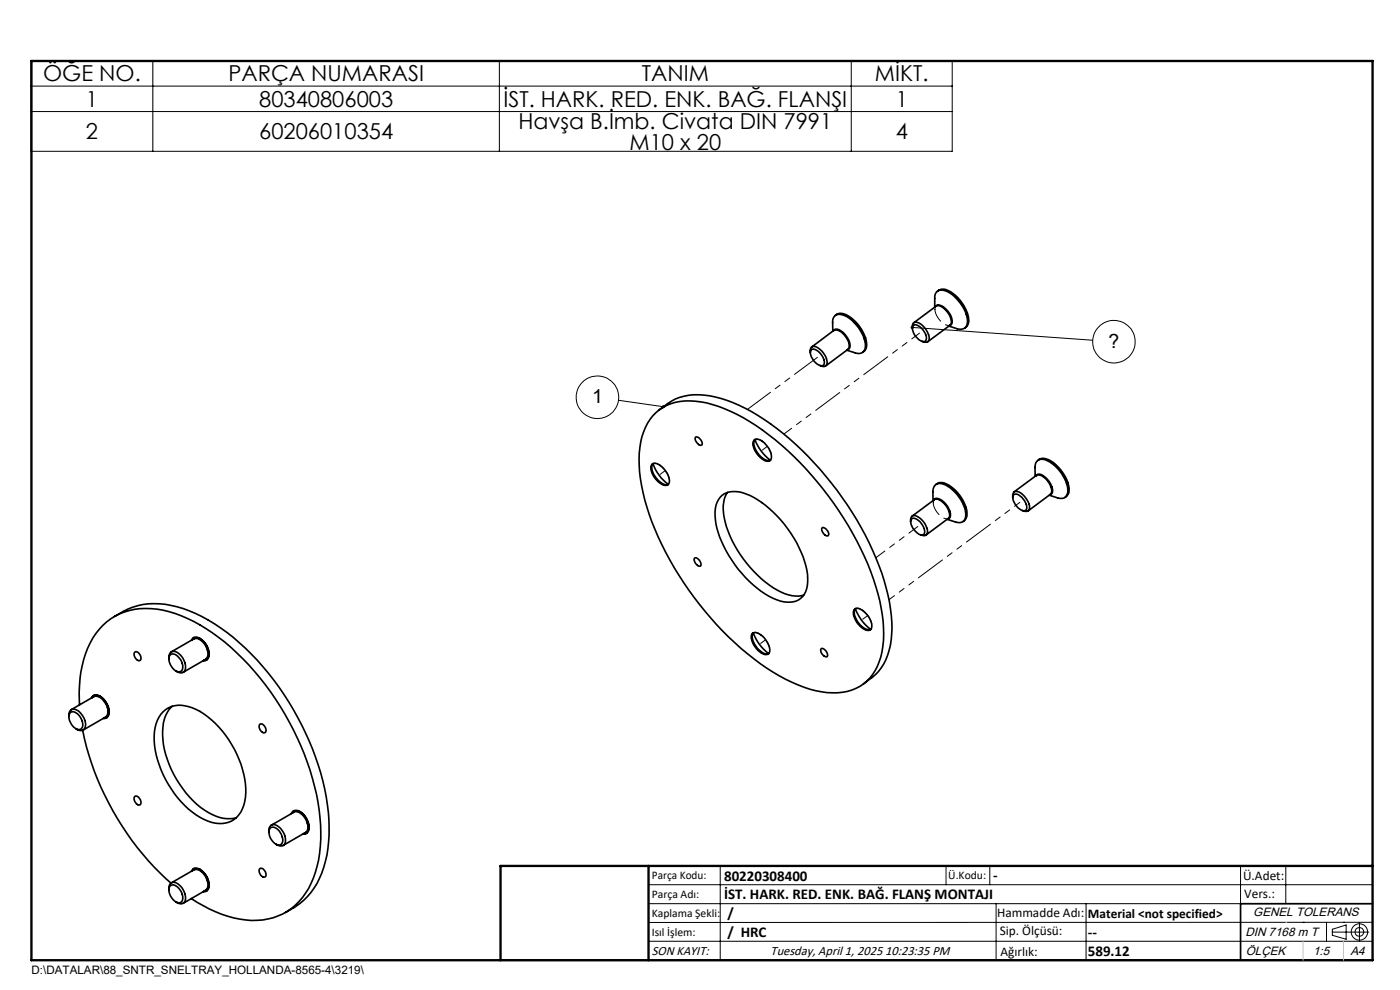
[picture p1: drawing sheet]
<svg xmlns="http://www.w3.org/2000/svg" width="297mm" height="210mm" viewBox="0 0 297 210" stroke-linecap="round" stroke-linejoin="round" font-family="sans-serif">
<g fill="none" stroke="#000" stroke-width=".35">
<path d="M171.9 74.8v-.4a.81 .81 0 0 1 .4-.9 .81 .81 0 0 1 1 .2 4 4 0 0 1 2.1 3.5 .91 .91 0 0 1-1.4 .3M172.1 74.2a2.06 2.06 0 0 1 2.3 1.3l.5 1.2a.73 .73 0 0 1-.3 .9 .73 .73 0 0 1-1-.2 2.78 2.78 0 0 1-1.5-3.2zM172.2 73.6l4.7-3.5a1.83 1.83 0 0 1 2.1 .9 2.88 2.88 0 0 1 1 3l-4.8 3.6M176.7 70.3l-.1-1.9a1.48 1.48 0 0 1 .6-1.5 1.48 1.48 0 0 1 1.6-.1 7.8 7.8 0 0 1 4.8 7.1 1.44 1.44 0 0 1-2.2 1l-1.8-.6M176.8 70.2v-.1a1.12 1.12 0 0 1 1.7 .2 3.5 3.5 0 0 1 1.7 3.6l-.4 .3M177.2 66.9a2.09 2.09 0 0 1 2.8 .2 8.2 8.2 0 0 1 3.9 6.1 1.67 1.67 0 0 1-.9 1.5M193.6 69.7a.9 .9 0 0 1 .2-1.2 .9 .9 0 0 1 1.1 0 4.1 4.1 0 0 1 2.2 3.6 .96 .96 0 0 1-1.5 .3M193.7 69.1a1.35 1.35 0 0 1 1.8 .5 2.4 2.4 0 0 1 .9 2.7 1.35 1.35 0 0 1-1.8-.6 2.42 2.42 0 0 1-.9-2.6zM193.9 68.5l4.7-3.6a2.24 2.24 0 0 1 2.4 1.3 2.29 2.29 0 0 1 .5 2.8l-4.7 3.5M198.3 65.1v-1.8a1.49 1.49 0 0 1 .6-1.5 1.49 1.49 0 0 1 1.5-.1 8.2 8.2 0 0 1 4.8 6.6 1.5 1.5 0 0 1-2.1 1.4l-1.8-.5M198.4 65h.1a1.14 1.14 0 0 1 1.7 .1 3.5 3.5 0 0 1 1.7 3.7l-.5 .3M198.9 61.8a2.11 2.11 0 0 1 2.8 .1 8.4 8.4 0 0 1 3.8 6.2 1.77 1.77 0 0 1-.8 1.5"/>
<path d="M138.3 98.6a1.29 1.29 0 0 1 1.8 .1 3.9 3.9 0 0 1 1.8 3.9 1.08 1.08 0 0 1-1.7 0 4.1 4.1 0 0 1-2.1-3.8zM138.4 98.4l.1-.1a9.5 9.5 0 0 0 3.3 4.5 2.41 2.41 0 0 1-2.5-1.3 3.1 3.1 0 0 1-.9-3.1zM139.2 87.5a10.8 10.8 0 0 1 9.5-2.2 35.3 35.3 0 0 1 15.8 8 69.1 69.1 0 0 1 21.3 31.2 27.8 27.8 0 0 1 1.1 14.8 9.7 9.7 0 0 1-10.3 7.7 26.9 26.9 0 0 1-13.9-5.3 68 68 0 0 1-25.9-35.7 26.8 26.8 0 0 1-.6-13.3 10.8 10.8 0 0 1 3-5.2zM139.9 86.9a12.1 12.1 0 0 1 11.8-2.7 38.2 38.2 0 0 1 15.8 8.9 68.7 68.7 0 0 1 20.1 30.1 28.1 28.1 0 0 1 1 14.8 11.2 11.2 0 0 1-5.4 7.1M147.6 92.7a1.46 1.46 0 0 1 1.3 1.6 1.13 1.13 0 0 1-1.4-1zM159.9 93.4a1.29 1.29 0 0 1 1.8 .2 4 4 0 0 1 1.8 3.8 1.04 1.04 0 0 1-1.6 .1 4.1 4.1 0 0 1-2.1-3.8zM160.1 93.3l.1-.1a9.7 9.7 0 0 0 3.2 4.4 3.1 3.1 0 0 1-3-2.1l-.5-1.2zM220.2 97.7l.2-.2a2.73 2.73 0 0 1 3.1 .6 7.8 7.8 0 0 1 3.3 6.3l-.4 .7-.4 .4M147.4 118.3a1.31 1.31 0 0 1 1.2 1.8 1.31 1.31 0 0 1-1.2-1.8zM152.8 105.5a4.6 4.6 0 0 1 5.5-.7 23.8 23.8 0 0 1 11.6 12.3 12.6 12.6 0 0 1 1.2 7.8 3.8 3.8 0 0 1-4.8 2.8 18.3 18.3 0 0 1-9.7-6.9 21.5 21.5 0 0 1-4.9-11.4 5.3 5.3 0 0 1 1.1-3.9zM154.3 104.4a7.5 7.5 0 0 0-.5 6.3 24.8 24.8 0 0 0 11.9 14.9l2.3 .8a4.8 4.8 0 0 0 2.5-.1M174.4 111.9a1.41 1.41 0 0 1 1.4 1.6l-.2 .2a1.36 1.36 0 0 1-1.2-1.8z"/>
<path d="M193.2 110.7a.98 .98 0 0 1 .4-1.3 .98 .98 0 0 1 1.3 .3 3.8 3.8 0 0 1 1.8 3.4 .9 .9 0 0 1-1.4 .3M193.4 110.1a1.38 1.38 0 0 1 1.7 .5 2.46 2.46 0 0 1 .9 2.7 1.35 1.35 0 0 1-1.7-.5 2.28 2.28 0 0 1-.9-2.7zM193.5 109.5l4.7-3.5a2.31 2.31 0 0 1 2.5 1.2l.6 1.3a1.32 1.32 0 0 1-.1 1.5l-4.7 3.5M197.9 106.2v-1.9a1.52 1.52 0 0 1 .6-1.5 1.52 1.52 0 0 1 1.6-.1 8.2 8.2 0 0 1 4.8 6.6 1.47 1.47 0 0 1-2.2 1.4l-1.8-.5M198.1 106.1v-.1a1.2 1.2 0 0 1 1.7 .1 3.7 3.7 0 0 1 1.7 3.7l-.4 .3M198.5 102.8a2.18 2.18 0 0 1 2.8 .1 8.2 8.2 0 0 1 3.8 6.2l-.1 .8-.7 .7M214.8 105.5a.93 .93 0 0 1 .3-1.1 .93 .93 0 0 1 1.1 0 4.1 4.1 0 0 1 2.2 3.6 .94 .94 0 0 1-1.5 .3M215.1 104.9a1.35 1.35 0 0 1 1.7 .6 2.32 2.32 0 0 1 .8 2.7 1.38 1.38 0 0 1-1.7-.5 2.35 2.35 0 0 1-.8-2.8zM219.6 101v-1.8a1.59 1.59 0 0 1 .8-1.7 1.59 1.59 0 0 1 1.8 .2 8.2 8.2 0 0 1 4.4 6.5 1.47 1.47 0 0 1-2.2 1.4l-1.8-.6M219.7 100.9a1.16 1.16 0 0 1 1.8 .1 3.6 3.6 0 0 1 1.7 3.7l-.5 .2M219.9 100.9h.1M219.9 100.9a2.19 2.19 0 0 1 2.4 1.2l.7 1.3a1.32 1.32 0 0 1-.2 1.5l-4.7 3.5"/>
<path d="M219.9 100.9l-4.8 3.4M24.3 130.8a15 15 0 0 1 13.3-2.1 36.3 36.3 0 0 1 15.7 10 59.1 59.1 0 0 1 16.4 33.7 26.7 26.7 0 0 1-2.5 15 14.8 14.8 0 0 1-6.6 6.2M28.6 138.4a1.15 1.15 0 0 1 1.3 1.5 .62 .62 0 0 1-.7 .2 .62 .62 0 0 1-.4-.5l-.3-.5zM35.8 139.8a1.18 1.18 0 0 1 .5-1.5 1.18 1.18 0 0 1 1.6 .3 3.2 3.2 0 0 1 1.2 3.9 1.35 1.35 0 0 1-1.8-.2M36.1 139a1.31 1.31 0 0 1 1.9 .6 2.2 2.2 0 0 1 .5 2.8 1.81 1.81 0 0 1-2.3-1.3l-.4-1.2 .1-.7zM36.3 138.3l4.8-2.8a2.36 2.36 0 0 1 2.7 1.9l.2 .5a1.65 1.65 0 0 1-.4 2l-4.8 2.7M40.6 135.8a1.28 1.28 0 0 1 2.2-.1 3.6 3.6 0 0 1 1.3 4.1 .96 .96 0 0 1-1 .4M40.9 135.6h.1a1.3 1.3 0 0 1 1.8 .2 3.2 3.2 0 0 1 1.2 3.9l-.6 .3M41.1 135.2l-.3 .5M43.9 140h-.6M159.6 134.4a1.26 1.26 0 0 1 1.8 .2 4 4 0 0 1 1.8 3.9 1.14 1.14 0 0 1-1.7 0 4.3 4.3 0 0 1-2.1-3.8zM159.8 134.3a9.2 9.2 0 0 0 3.3 4.3l-.1 .1a3.1 3.1 0 0 1-3-2.1l-.4-1.4v-.6z"/>
<path d="M174.2 137.6a1.31 1.31 0 0 1 1.2 1.7 1.31 1.31 0 0 1-1.2-1.7zM181.2 129.3a1.29 1.29 0 0 1 1.8 .2 4 4 0 0 1 1.9 3.8 1.12 1.12 0 0 1-1.7 .1 4.3 4.3 0 0 1-2.1-3.8zM181.4 129.2l.1-.1a9.7 9.7 0 0 0 3.2 4.4 2.99 2.99 0 0 1-3-2.1l-.5-1.3zM14.6 152a1.21 1.21 0 0 1 .6-1.5 1.21 1.21 0 0 1 1.5 .3 3.1 3.1 0 0 1 1.1 3.9 1.35 1.35 0 0 1-1.7-.1M14.9 151.2a1.56 1.56 0 0 1 2.2 1 1.7 1.7 0 0 1-.1 2.5 2.58 2.58 0 0 1-2.4-2.9zM15.1 150.5l4.8-2.7a2.22 2.22 0 0 1 2.5 1.4 2.28 2.28 0 0 1 0 2.9l-4.8 2.8M16.9 149.5a23.7 23.7 0 0 1 3.5-15.1 13.4 13.4 0 0 1 14.2-5 34.8 34.8 0 0 1 16.9 10.4 59.4 59.4 0 0 1 16.2 32 27.2 27.2 0 0 1-2.2 16.6 13 13 0 0 1-14.6 6.6 27.5 27.5 0 0 1-10.3-4.4M17.5 154.9a59.8 59.8 0 0 0 18.8 32.4M19.4 148.1a1.27 1.27 0 0 1 2.2-.2 3.6 3.6 0 0 1 1.3 4.1 .95 .95 0 0 1-1 .4M19.7 147.9l.1-.1a1.3 1.3 0 0 1 1.8 .2 3.2 3.2 0 0 1 1.2 3.9l-.6 .3M19.9 147.5l-.3 .5M22.7 152.2l-.6 .1"/>
<path d="M34.6 151a5.5 5.5 0 0 1 6.2-.9 19.7 19.7 0 0 1 9.9 10.9 14.3 14.3 0 0 1 .7 10.5 5.3 5.3 0 0 1-7.3 2.7 19.8 19.8 0 0 1-10.3-12 13.2 13.2 0 0 1-.4-9.5zM36.5 149.8a7.4 7.4 0 0 0-2 6.2 21.5 21.5 0 0 0 9.7 16.4 7.5 7.5 0 0 0 5.9 1.1M55.1 153.7a1.15 1.15 0 0 1 1.3 1.5 .64 .64 0 0 1-.7 .2 .64 .64 0 0 1-.5-.5l-.2-.8zM28.6 169a1.15 1.15 0 0 1 1.3 1.5 .62 .62 0 0 1-.7 .3 .62 .62 0 0 1-.4-.6l-.3-.5zM57 176.5a1.18 1.18 0 0 1 .5-1.5 1.18 1.18 0 0 1 1.6 .4 3.2 3.2 0 0 1 1.2 3.8 1.35 1.35 0 0 1-1.8-.1M57.3 175.7a1.55 1.55 0 0 1 2.2 1l.4 .8a1.04 1.04 0 0 1 0 1.4 1.04 1.04 0 0 1-1.4 .2 2.71 2.71 0 0 1-1.2-3.4zM57.6 175l4.7-2.7a2.11 2.11 0 0 1 2.5 1.4 2.15 2.15 0 0 1 0 2.9l-4.8 2.7M61.8 172.6a1.29 1.29 0 0 1 2.2-.2 3.7 3.7 0 0 1 1.3 4.1 .98 .98 0 0 1-1 .4M62.1 172.4a1.47 1.47 0 0 1 2.3 .4 3.2 3.2 0 0 1 .8 3.6l-.6 .3M62.4 172l-.4 .5M65.1 176.7l-.6 .1M35.8 188.8a1.18 1.18 0 0 1 .5-1.5 1.18 1.18 0 0 1 1.6 .3 3.6 3.6 0 0 1 1.3 3.6 1.17 1.17 0 0 1-1.9 .1"/>
<path d="M36.1 188a1.56 1.56 0 0 1 2.2 .9 1.74 1.74 0 0 1-.1 2.6 2.64 2.64 0 0 1-2.4-3zM36.3 187.3l4.8-2.8a2.13 2.13 0 0 1 2.5 1.4 2.21 2.21 0 0 1 0 3l-4.8 2.7M40.6 184.8l.1-.1a1.14 1.14 0 0 1 1.7-.3 3.7 3.7 0 0 1 1.7 4.3 .91 .91 0 0 1-1 .5M40.9 184.6h.1a1.51 1.51 0 0 1 2.2 .5 3.1 3.1 0 0 1 .8 3.6l-.6 .3M41.1 184.2l-.3 .5M43.9 189h-.6M55.1 184.3a1.15 1.15 0 0 1 1.3 1.5 .64 .64 0 0 1-.7 .3 .64 .64 0 0 1-.5-.5l-.2-.6zM291.2 191.7h-28v12M106.2 203.7h185"/>
</g>
<path d="M140.1 98.7a4 4 0 0 1 1.8 3.9 1.1 1.1 0 0 1-1.7 0 4.3 4.3 0 0 1-2-3.8 .96 .96 0 0 1 1.5-.3l.4 .2M159.8 94.1a.9 .9 0 0 1 .5-.9 .9 .9 0 0 1 1 .1 4.3 4.3 0 0 1 2.3 4.1 1.02 1.02 0 0 1-1.6 .1 4.8 4.8 0 0 1-2.2-3.4M159.4 135.1a.9 .9 0 0 1 .5-.9 .9 .9 0 0 1 1 .1 4.3 4.3 0 0 1 2.3 4.1 1.02 1.02 0 0 1-1.6 .2 4.8 4.8 0 0 1-2.2-3.5M183 129.5a4 4 0 0 1 1.9 3.8 1.1 1.1 0 0 1-1.7 .1 4.3 4.3 0 0 1-2.1-3.8 .96 .96 0 0 1 1.6-.3l.3 .2" fill="none" stroke="#000" stroke-width=".21" stroke-dasharray="6.3 1.3 1.3 1.3 1.3 1.3" stroke-dashoffset="2.9"/>
<path d="M198.3 65.6a.86 .86 0 0 1 .6-.8 .86 .86 0 0 1 1 .2 3.8 3.8 0 0 1 1.9 3.6 1.02 1.02 0 0 1-1.6 .1 4.3 4.3 0 0 1-1.9-3.1M198 106.6a.86 .86 0 0 1 .5-.8 .86 .86 0 0 1 1 .2 3.8 3.8 0 0 1 2 3.7 1.02 1.02 0 0 1-1.7 0 4.3 4.3 0 0 1-1.8-3.1" fill="none" stroke="#000" stroke-width=".21" stroke-dasharray="6.3 1.3 1.3 1.3 1.3 1.3" stroke-dashoffset="3.5"/>
<path d="M194.7 111.7l-8.9 6.6" fill="none" stroke="#000" stroke-width=".21" stroke-dasharray="6.3 1.3 1.3 1.3 1.3 1.3" stroke-dashoffset="4"/>
<path d="M141.2 99.8l-1.1 .8M162.8 94.7l-1.1 .8M162.4 135.7l-1 .8M184.1 130.6l-1.1 .8" fill="none" stroke="#000" stroke-width=".21" stroke-dasharray="6.3 1.3 1.3 1.3 1.3 1.3"/>
<path d="M216.4 106.6l-27.8 20.6" fill="none" stroke="#000" stroke-width=".21" stroke-dasharray="6.3 1.3 1.3 1.3 1.3 1.3" stroke-dashoffset="4.9"/>
<path d="M173.4 75.8l-14.8 11" fill="none" stroke="#000" stroke-width=".21" stroke-dasharray="6.3 1.3 1.3 1.3 1.3 1.3" stroke-dashoffset=".3"/>
<path d="M195.1 70.7l-28.8 21.4" fill="none" stroke="#000" stroke-width=".21" stroke-dasharray="6.3 1.3 1.3 1.3 1.3 1.3" stroke-dashoffset="4.3"/>
<g fill="none" stroke="#000" stroke-width=".21">
<path d="M6.6 12.9h195.4v19.2h-195.4zM6.6 18.3h195.4M32.4 12.9v19.2M105.9 12.9v19.2M180.6 12.9v19.2M6.6 23.7h195.4M193.5 69.5l38.3 2.7M131.2 84.9l9.6 1.4M137.6 187.7h153.6M137.6 191.7h153.6M137.6 199.7h153.6M152.8 183.7v20"/>
<path d="M200.7 183.7v4M210 183.7v4M211.3 191.7v12M230.4 191.7v12M263.2 183.7v20M272.8 183.7v8M276.4 195.6h.1M281.4 195.6v4.1M282.6 197.7h7.8M282.6 197.1l3-.9v3l-3-.8zM285 195.6h.1M288.4 195.8v3.8"/>
<path d="M291.2 195.6l-153.6 .1"/>
<circle cx="236.3" cy="72.5" r="4.5"/>
<circle cx="126.7" cy="84.3" r="4.5"/>
<circle cx="288.4" cy="197.7" r="1.74"/>
<circle cx="288.4" cy="197.7" r=".93"/>
</g>
<path d="M6.7 12.9h284.5v190.8h-284.5zM137.6 183.7v20M291.2 183.7h-185v20" fill="none" stroke="#000" stroke-width=".5"/>
<path d="M272.8 195.6h.1M276.4 199.7v4M285 199.7v4" fill="none" stroke="#c0c0c0" stroke-width=".21"/>
<path d="M193.4 69.1l-.2 .3 .3 .1-.3-.1a.34 .34 0 0 0 .4 .4 .34 .34 0 0 0 .3-.5 .34 .34 0 0 0-.5-.2zM140.5 86l-.1 .2a.33 .33 0 0 0 .3 .4 .33 .33 0 0 0 .4-.3h-.3l.3-.1a.32 .32 0 0 0-.2-.3 .32 .32 0 0 0-.4 .1z" fill="#000"/>
<g font-size="4.7">
<text x="9.1" y="17.3">ÖĞE NO.</text>
<text x="48.5" y="17.3">PARÇA NUMARASI</text>
<text x="136.2" y="17.3">TANIM</text>
<text x="185.6" y="17.3">MİKT.</text>
<text x="18.2" y="22.6">1</text>
<text x="55" y="22.6">80340806003</text>
<text x="106.8" y="22.6">İST. HARK. RED. ENK. BAĞ. FLANŞI</text>
<text x="190" y="22.6">1</text>
<text x="18.2" y="29.6">2</text>
<text x="55" y="29.6">60206010354</text>
<text x="110" y="27.3">Havşa B.İmb. Civata DIN 7991</text>
<text x="190" y="29.6">4</text>
<text x="133.5" y="31.8">M10 x 20</text>
</g>
<g font-size="4.1">
<text x="235.2" y="73.7">?</text>
<text x="125.6" y="85.5">1</text>
</g>
<g font-size="3.2">
<text x="153.6" y="190.8">İST. HARK. RED. ENK. BAĞ. FLANŞ MONTAJI</text>
<text x="153.6" y="186.8">80220308400</text>
<text x="210.7" y="186.6">-</text>
<text x="154.3" y="194.8">/</text>
<text x="154.3" y="198.8">/ HRC</text>
<text x="230.8" y="198.7">--</text>
<text x="230.8" y="202.8">589.12</text>
</g>
<g font-size="2.8">
<text x="263.7" y="186.7">Ü.Adet:</text>
<text x="263.9" y="190.5">Vers.:</text>
<text x="211.5" y="194.5">Hammadde Adı:</text>
<text x="230.8" y="194.7">Material &lt;not specified&gt;</text>
<text x="138.3" y="202.6">SON KAYIT:</text>
<text x="163.5" y="202.6">Tuesday, April 1, 2025 10:23:35 PM</text>
<text x="212.1" y="198.4">Sip. Ölçüsü:</text>
<text x="212.2" y="202.7">Ağırlık:</text>
</g>
<g font-size="2.6">
<text x="265.9" y="194.4">GENEL TOLERANS</text>
<text x="264.2" y="198.5">DIN 7168 m T</text>
<text x="264.3" y="202.6">ÖLÇEK</text>
<text x="278.5" y="202.6">1:5</text>
<text x="286.5" y="202.6">A4</text>
</g>
<g font-size="2.5">
<text x="138.3" y="186.4">Parça Kodu:</text>
<text x="138.3" y="190.5">Parça Adı:</text>
<text x="201.2" y="186.5">Ü.Kodu:</text>
<text x="138.3" y="194.5">Kaplama Şekli:</text>
<text x="138.3" y="198.6">Isıl İşlem:</text>
<text x="6.7" y="206.7">D:\DATALAR\88_SNTR_SNELTRAY_HOLLANDA-8565-4\3219\</text>
</g>
</svg>
